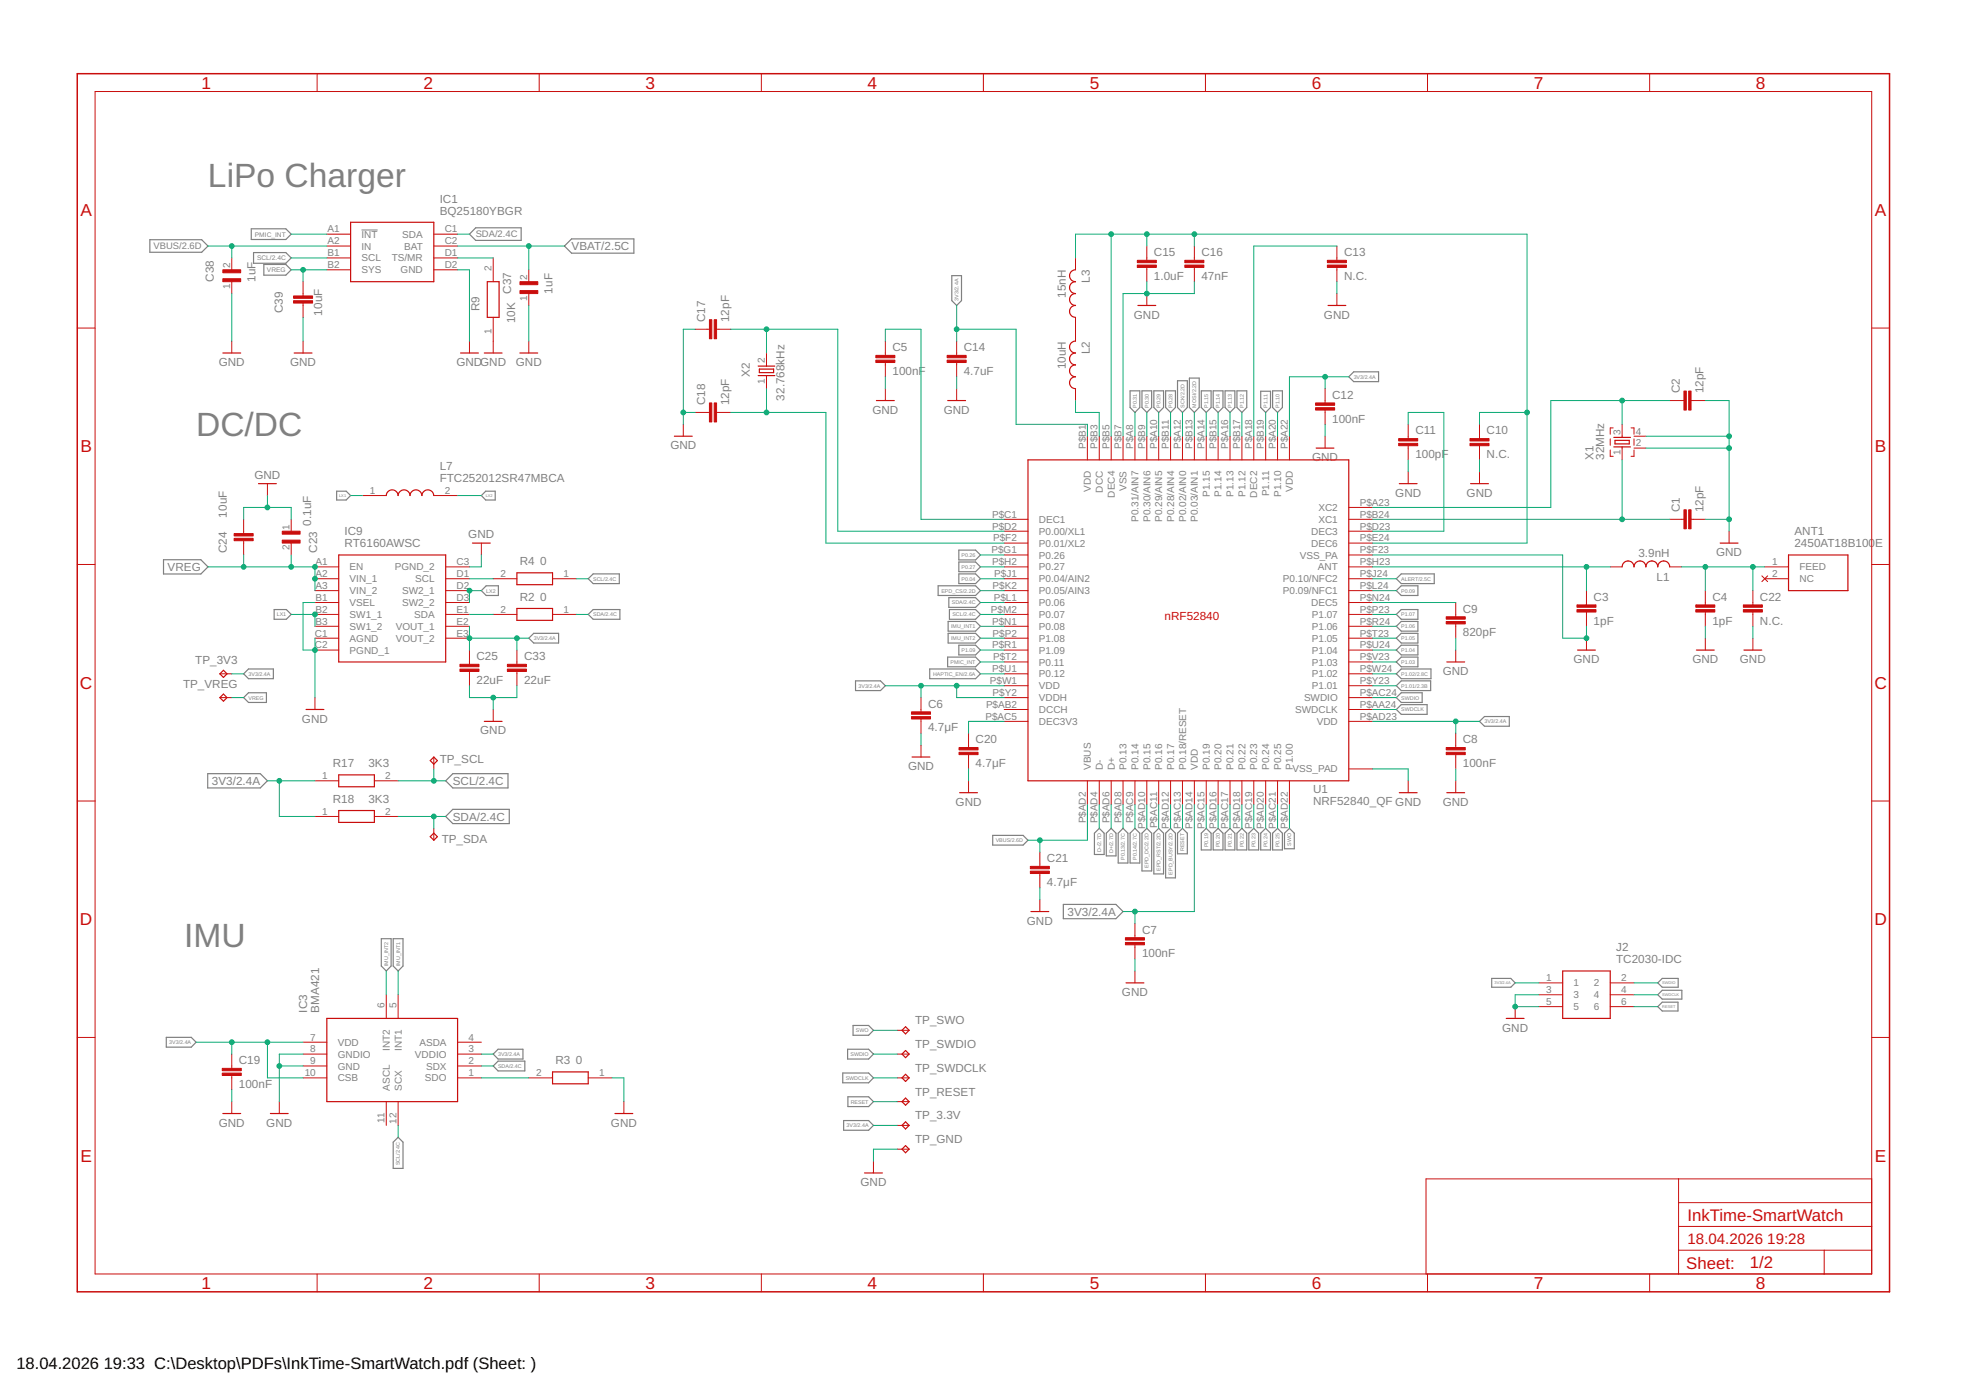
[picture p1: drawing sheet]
<svg xmlns="http://www.w3.org/2000/svg" width="420mm" height="297mm" viewBox="0 0 420 297" stroke-linecap="round" stroke-linejoin="round" font-family="sans-serif">
<path d="M77.3 49.1h3.4" fill="none" stroke="#808080" stroke-width=".21"/>
<g fill="none" stroke="#808080" stroke-width=".25">
<path d="M32 51.2h11.1l1.3 1.4-1.3 1.3h-11.1zM53.7 48.9h7.4l1.1 1.1-1.1 1.2h-7.4zM54.2 54h6.9l1.1 1.1-1.1 1.2h-6.9zM56.4 56.5h4.7l1.1 1.2-1.1 1.1h-4.7zM101.7 48.7h9.7v2.7h-9.7l-1.4-1.4zM120.6 52.6l1.6-1.5h13.3v3h-13.3zM203.4 58.9h2.1v5.3l-1.1 1.1-1-1.1zM289.3 79.5h5.3v2.1h-5.3l-1.1-1.1zM241.5 83.5h2.1v3.6l-1.1 1-1-1zM244.1 83.5h2v3.6l-1 1-1-1zM246.6 83.5h2.1v3.6l-1.1 1-1-1zM249.1 83.5h2.1v3.6l-1 1-1.1-1z"/>
<path d="M251.7 81.4h2v5.7l-1 1-1-1zM254.2 80.8h2.1v6.3l-1.1 1-1-1zM256.7 83.5h2.1v3.6l-1 1-1.1-1zM259.3 83.5h2.1v3.6l-1.1 1-1-1zM261.8 83.5h2.1v3.6l-1 1-1.1-1zM264.4 83.5h2v3.6l-1 1-1-1zM269.4 83.6h2.1v3.5l-1 1-1.1-1zM272 83.5h2.1v3.6l-1.1 1-1-1zM34.9 119.6h8l1.5 1.5-1.5 1.6h-8zM71.9 105h2.1l.9 .9-.9 .9h-2.1zM103.8 105h2v1.8h-2l-.9-.9zM204.9 117.6h3.6l1 1-1 1.1h-3.6z"/>
<path d="M58.6 130.3h2.6l1 1-1 1h-2.6zM103.9 125.2h2.6v2.1h-2.6l-1-1.1zM113 136.4l1.1-1.1h5.3v2.1h-5.3zM125.7 131.3l1.1-1h5.7v2h-5.7zM125.7 123.7l1.1-1.1h5.6v2.1h-5.6zM200.5 125.2h8l1 1-1 1.1h-8zM202.6 132.8h5.9l1 1-1 1.1h-5.9zM202.6 135.3h5.9l1 1.1-1 1h-5.9zM202.8 127.7h5.7l1 1.1-1 1h-5.7zM202.9 130.3h5.6l1 1-1 1h-5.6zM204.9 137.9h3.6l1 1-1 1.1h-3.6zM204.9 120.1h3.6l1 1-1 1.1h-3.6z"/>
<path d="M204.9 122.6h3.6l1 1.1-1 1h-3.6zM298.4 126.2l1.1-1h3.5v2.1h-3.5zM298.4 131.3l1.1-1h3.5v2h-3.5zM298.4 133.8l1.1-1h3.5v2.1h-3.5zM298.4 136.4l1.1-1.1h3.5v2.1h-3.5zM298.4 138.9l1.1-1h3.5v2.1h-3.5zM298.4 123.7l1.1-1.1h7v2.1h-7zM53.1 148h3.8v2.1h-3.8l-1-1zM53.1 143h5.3v2h-5.3l-1-1zM182.8 145.5h5.4l1 1-1 1.1h-5.4zM198.7 143h9.8l1 1-1 1h-9.8zM202.5 140.4h6l1 1.1-1 1h-6z"/>
<path d="M298.4 141.5l1.1-1.1h3.5v2.1h-3.5zM298.4 149.1l1.1-1.1h4.4v2.1h-4.4zM298.4 151.6l1.1-1h5.5v2.1h-5.5zM298.4 144l1.1-1h6.3v2h-6.3zM298.4 146.5l1.1-1h6.3v2.1h-6.3zM316.2 154.2l1-1.1h5.4v2.1h-5.4zM44.4 165.3h11.2l1.5 1.6-1.5 1.5h-11.2zM95.2 174.5l1.6-1.5h12v3h-12zM95.2 166.9l1.6-1.6h11.8v3.1h-11.8zM212.2 178.5h6.5l1 1.1-1 1h-6.5zM233.9 178.1l1-1.1 1.1 1.1v4.5h-2.1zM236.4 178.1l1.1-1.1 1 1.1v4.8h-2.1z"/>
<path d="M240 177l1 1.1v6.3h-2v-6.3zM241.5 178.1l1-1.1 1.1 1.1v6.3h-2.1zM245.1 177l1 1.1v8h-2v-8zM247.6 177l1.1 1.1v8.7h-2.1v-8.7zM249.1 178.1l1.1-1.1 1 1.1v9.5h-2.1zM251.7 178.1l1-1.1 1 1.1v4.4h-2zM256.7 178.1l1.1-1.1 1 1.1v3.5h-2.1zM259.3 178.1l1-1.1 1.1 1.1v3.5h-2.1zM261.8 178.1l1.1-1.1 1 1.1v3.5h-2.1zM264.4 178.1l1-1.1 1 1.1v3.5h-2zM266.9 178.1l1-1.1 1.1 1.1v3.5h-2.1zM269.4 178.1l1.1-1.1 1 1.1v3.5h-2.1z"/>
<path d="M272 178.1l1-1.1 1.1 1.1v3.5h-2.1zM274.5 178.1l1.1-1.1 1 1.1v3.3h-2.1zM227.2 193.3h11.3l1.5 1.5-1.5 1.5h-11.3zM81.5 200.6h2.1v5.8l-1.1 1.1-1-1.1zM84 200.6h2.1v5.8l-1 1.1-1.1-1.1zM182.3 219.1h3.3l1.1 1.1-1.1 1h-3.3zM318.8 209.1h4.1l.9 .9-.9 1h-4.1zM354.3 210l.9-.9h3.4v1.9h-3.4zM354.3 212.6l.9-1h4.2v1.9h-4.2zM354.3 215.1l.9-.9h3.4v1.8h-3.4zM35.5 221.7h5.4l1 1-1 1.1h-5.4zM106.4 224.2h5.4v2.1h-5.4l-1-1z"/>
<path d="M106.4 226.8h5.8v2.1h-5.8l-1-1.1zM180.1 229.3h5.5l1.1 1-1.1 1.1h-5.5zM180.3 239.5h5.3l1.1 1-1.1 1h-5.3zM181.1 224.2h4.5l1.1 1.1-1.1 1h-4.5zM181.2 234.4h4.4l1.1 1-1.1 1.1h-4.4zM84 244.1l1.1-1.1 1 1.1v5.6h-2.1z"/>
</g>
<g fill="none" stroke="#c90d0c" stroke-width=".21">
<path d="M20.3 19.6h379.7v252.6h-379.7zM67.8 15.7v3.9M115.2 15.7v3.9M162.7 15.7v3.9M210.2 15.7v3.9M257.6 15.7v3.9M305.1 15.7v3.9M352.6 15.7v3.9M49.5 55.1v2.6M69.8 50h5.1M69.8 52.6h5.1M69.8 55.1h5.1"/>
<path d="M69.8 57.7h5.1M92.7 50h5.1M92.7 52.6h5.1M92.7 55.1h5.1M92.7 57.7h5.1M105.4 55.1v5.1M113 57.7v2.5M229.8 55.1v2.6M245.1 52.6v3M245.1 57.1v3.1M255.2 52.6v3M255.2 57.1v3.1"/>
<path d="M285.7 52.6v3M285.7 57.1v3.1M16.5 70.1h3.8M49.5 60.2v2.5M49.5 72.9v2.5M64.8 60.2v3M64.8 64.8v3M64.8 72.9v2.5M100.3 72.9v2.5M105.4 67.8v7.6M113 62.7v2.6M113 72.9v2.5"/>
<path d="M148.6 70.4h3M153.1 70.4h3.1M163.8 75.4v2.8M189.2 72.9v3M189.2 77.5v3M204.4 72.9v3M204.4 77.5v3M229.8 67.8v5.1M245.1 62.7v2.6M285.7 62.7v2.6M400 70.1h3.8M146 90.7v2.5"/>
<path d="M148.6 88.1h3M153.1 88.1h3.1M163.8 80.3v2.8M189.2 83.1v2.5M204.4 83.1v2.5M229.8 83.1v2.5M232.4 93.2v5.1M234.9 93.2v5.1M237.5 93.2v5.1M240 93.2v5.1M242.5 93.2v5.1M245.1 93.2v5.1"/>
<path d="M247.6 93.2v5.1M250.2 93.2v5.1M252.7 93.2v5.1M255.2 93.2v5.1M257.8 93.2v5.1M260.3 93.2v5.1M262.9 93.2v5.1M265.4 93.2v5.1M267.9 93.2v5.1M270.5 93.2v5.1M273 93.2v5.1M275.6 93.2v5.1"/>
<path d="M283.2 83.1v3M283.2 87.6v3.1M283.2 93.2v2.6M300.9 90.7v3M300.9 95.2v3.1M316.2 90.7v3M316.2 95.2v3.1M344.1 96.2v1.3h.7M344.1 93.8v1.4M344.8 91.4h-.7v1.4M346.7 90.7v2.8M346.7 95.5v2.8"/>
<path d="M348.6 91.4h.6v1.4M349.2 96.2v1.3h-.6M349.2 93.8v1.4M349.2 93.2h2.5M349.2 95.8h2.5M356.8 85.6h3.1M361.4 85.6h3M52.1 111v3M52.1 115.5v3.1M57.1 103.4v2.5M62.2 111v2.5M62.2 116.1v2.5"/>
<path d="M77.5 105.9h5M92.7 105.9h5.1M102.9 116.1v2.5M214.6 111h5.1M214.6 113.5h5.1M214.6 116.1h5.1M214.6 118.6h5.1M288.2 111h5.1M288.2 113.5h5.1M288.2 116.1h5.1M288.2 118.6h5.1M288.2 108.4h5.1"/>
<path d="M300.9 100.8v2.6M316.2 100.8v2.6M356.8 111h3.1M361.4 111h3M369.5 113.5v2.6M16.5 120.6h3.8M67.3 121.1h5.1M67.3 123.7h5.1M67.3 126.2h5.1M67.3 128.8h5.1M67.3 131.3h5.1M67.3 133.8h5.1"/>
<path d="M67.3 136.4h5.1M67.3 138.9h5.1M95.2 121.1h5.1M95.2 123.7h5.1M95.2 126.2h5.1M95.2 128.8h5.1M95.2 131.3h5.1M95.2 133.8h5.1M95.2 136.4h5.1M100.3 138.9v3.1M105.4 123.7h5.1M105.4 131.3h5.1"/>
<path d="M110.5 138.9v3.1M118.1 123.7h5.1M118.1 131.3h5.1M214.6 121.1h5.1M214.6 123.7h5.1M214.6 126.2h5.1M214.6 128.8h5.1M214.6 131.3h5.1M214.6 133.8h5.1M214.6 136.4h5.1M214.6 138.9h5.1M288.2 121.1h5.1"/>
<path d="M288.2 123.7h5.1M288.2 126.2h5.1M288.2 128.8h5.1M288.2 131.3h5.1M288.2 133.8h5.1M288.2 136.4h5.1M288.2 138.9h5.1M311.1 128.8v3M311.1 133.3v3.1M311.1 138.9v2.6M339 126.2v3.1M339 130.8v3"/>
<path d="M339 136.4v2.5M344.1 121.1h2.6M356.8 121.1h2.6M364.4 126.2v3.1M364.4 130.8v3M364.4 136.4v2.5M374.6 126.2v3.1M374.6 130.8v3M374.6 136.4v2.5M376.5 123.1l1.3 1.2M377.1 121.1h5.1M377.1 123.7h5.1"/>
<path d="M377.8 123.1l-1.3 1.2M400 120.6h3.8M47 144h2.5M47 149.1h2.5M67.3 149.1v2.5M100.3 143.5v3M105.4 151.6v2.6M110.5 143.5v3M196.8 149.1v3M196.8 153.6v3.1M196.8 159.2v2.6M207 156.7v3"/>
<path d="M214.6 146.5h5.1M214.6 141.5h5.1M214.6 144h5.1M214.6 151.6h5.1M214.6 149.1h5.1M214.6 154.2h5.1M288.2 146.5h5.1M288.2 141.5h5.1M288.2 144h5.1M288.2 151.6h5.1M288.2 149.1h5.1M288.2 154.2h5.1"/>
<path d="M311.1 156.7v3M16.5 171.2h3.8M67.3 166.9h5.1M67.3 174.5h5.1M80 166.9h5.1M80 174.5h5.1M92.7 161.8v2.5M92.7 177v2.6M207 161.3v3M207 166.9v2.5M232.4 166.9v5M234.9 166.9v5"/>
<path d="M237.5 166.9v5M240 166.9v5M242.5 166.9v5M245.1 166.9v5M247.6 166.9v5M250.2 166.9v5M252.7 166.9v5M255.2 166.9v5M257.8 166.9v5M260.3 166.9v5M262.9 166.9v5M265.4 166.9v5"/>
<path d="M267.9 166.9v5M270.5 166.9v5M273 166.9v5M275.6 166.9v5M288.2 164.3h5.1M300.9 166.9v2.5M311.1 161.3v3M311.1 166.9v2.5M400 171.2h3.8M222.2 182.1v3M222.2 186.7v3M222.2 192.3v2.5"/>
<path d="M242.5 197.3v3.1M82.5 212.6v5M85.1 212.6v5M242.5 201.9v3.1M242.5 207.5v2.5M323.8 215.1v2.5M328.9 210h5.1M328.9 212.6h5.1M328.9 215.1h5.1M344.1 210h5.1M344.1 212.6h5.1M344.1 215.1h5.1"/>
<path d="M16.5 221.7h3.8M49.5 225.3v3M49.5 229.8v3.1M49.5 235.4v2.6M59.7 235.4v2.6M64.8 230.3h5M64.8 227.8h5M64.8 225.3h5M64.8 222.7h5M82.5 235.4v5.1M85.1 235.4v5.1M97.8 230.3h5.1"/>
<path d="M97.8 227.8h5.1M97.8 225.3h5.1M97.8 222.7h5.1M113 230.3h5.1M125.7 230.3h5.1M133.3 235.4v2.6M191.7 230.3h2.6M191.7 225.3h2.6M191.7 220.2h2.6M191.7 235.4h2.6M400 221.7h3.8M186.7 248.1v2.6"/>
<path d="M191.7 240.5h2.6M191.7 245.6h2.6M358.7 251.9v20.3M358.7 257h41.3M400 251.9h-95.2v20.3M67.8 272.2v3.9M115.2 272.2v3.9M162.7 272.2v3.9M210.2 272.2v3.9M257.6 272.2v3.9M305.1 272.2v3.9M352.6 272.2v3.9"/>
<path d="M358.7 267.2h41.3M358.7 262.1h41.3M389.8 267.2v5"/>
</g>
<path d="M16.5 15.7h387.3v260.4h-387.3z" fill="none" stroke="#c90d0c" stroke-width=".32"/>
<g fill="none" stroke="#c90d0c" stroke-width=".25">
<path d="M74.9 47.5h17.8v12.7h-17.8zM229.8 57.7a1.27 1.27 0 0 0-1.2 1.2 1.27 1.27 0 0 0 1.2 1.3 1.27 1.27 0 0 0-1.2 1.3 1.27 1.27 0 0 0 1.2 1.2 1.27 1.27 0 0 0-1.2 1.3 1.27 1.27 0 0 0 1.2 1.3 1.27 1.27 0 0 0-1.2 1.2 1.27 1.27 0 0 0 1.2 1.3M47.6 75.4h3.8M62.9 75.4h3.8M98.4 75.4h3.8M103.5 75.4h3.8M104.1 60.2h2.6v7.6h-2.6zM111.1 75.4h3.8M162 78.2h3.6M162.3 78.9h3v.7h-3zM229.8 72.9a1.27 1.27 0 0 0-1.2 1.3 1.27 1.27 0 0 0 1.2 1.2 1.27 1.27 0 0 0-1.2 1.3 1.27 1.27 0 0 0 1.2 1.3 1.27 1.27 0 0 0-1.2 1.2 1.27 1.27 0 0 0 1.2 1.3 1.27 1.27 0 0 0-1.2 1.3 1.27 1.27 0 0 0 1.2 1.3M243.2 65.3h3.8"/>
<path d="M283.8 65.3h3.8M144.1 93.2h3.8M162 80.3h3.6M187.3 85.6h3.8M202.5 85.6h3.9M219.7 98.3h68.5v68.6h-68.5zM281.3 95.8h3.8M344.9 93.5h3.5M344.9 95.5h3.5M345.1 94.1h3.1v.8h-3.1zM55.2 103.4h3.9M72.4 118.6h22.8v22.9h-22.8z"/>
<path d="M82.5 105.9a1.27 1.27 0 0 1 1.3-1.2 1.27 1.27 0 0 1 1.3 1.2 1.27 1.27 0 0 1 1.3-1.2 1.27 1.27 0 0 1 1.2 1.2 1.27 1.27 0 0 1 1.3-1.2 1.27 1.27 0 0 1 1.3 1.2 1.27 1.27 0 0 1 1.2-1.2 1.27 1.27 0 0 1 1.3 1.2M101 116.1h3.8M299 103.4h3.9M314.3 103.4h3.8M367.6 116.1h3.8M382.2 118.6h12.7v7.6h-12.7zM110.5 122.4h7.6v2.5h-7.6zM110.5 130h7.6v2.6h-7.6zM337.1 138.9h3.9M346.7 121.1a1.27 1.27 0 0 1 1.2-1.2 1.27 1.27 0 0 1 1.3 1.2 1.27 1.27 0 0 1 1.3-1.2 1.27 1.27 0 0 1 1.2 1.2 1.27 1.27 0 0 1 1.3-1.2 1.27 1.27 0 0 1 1.3 1.2 1.27 1.27 0 0 1 1.3-1.2 1.27 1.27 0 0 1 1.2 1.2M362.5 138.9h3.9M372.7 138.9h3.8"/>
<path d="M47.8 143.2l.7 .8-.7 .8-.8-.8zM47.8 148.3l.7 .8-.7 .7-.8-.7zM65.4 151.6h3.8M103.5 154.2h3.8M309.2 141.5h3.8M72.4 165.6h7.6v2.5h-7.6zM72.4 173.2h7.6v2.5h-7.6zM91.9 162.5l.8-.7 .8 .7-.8 .8zM91.9 178.8l.8-.8 .8 .8-.8 .8zM194.9 161.8h3.8M205.1 169.4h3.8M299 169.4h3.9"/>
<path d="M309.2 169.4h3.8M220.3 194.8h3.8M69.8 217.6h28v17.8h-28zM193.5 219.4l.8 .8-.8 .7-.7-.7zM240.6 210h3.9M321.9 217.6h3.8M334 207.5h10.1v10.1h-10.1zM47.6 238h3.8M57.8 238h3.8M118.1 229.1h7.6v2.5h-7.6zM131.4 238h3.8M193.5 224.5l.8 .8-.8 .7-.7-.7z"/>
<path d="M193.5 229.6l.8 .7-.8 .8-.7-.8zM193.5 234.7l.8 .7-.8 .8-.7-.8zM193.5 239.7l.8 .8-.8 .8-.7-.8zM184.8 250.7h3.8M193.5 244.8l.8 .8-.8 .7-.7-.7z"/>
</g>
<g fill="#c90d0c" stroke="#c90d0c" stroke-width=".21">
<path d="M360.9 83.6h.5v4h-.5z"/>
<path d="M359.9 83.6h.5v4h-.5z"/>
<path d="M360.9 108.9h.5v4.1h-.5z"/>
<path d="M359.9 108.9h.5v4.1h-.5z"/>
<path d="M298.9 94.7h4.1v.5h-4.1z"/>
<path d="M298.9 93.7h4.1v.5h-4.1z"/>
<path d="M314.2 94.7h4v.5h-4z"/>
<path d="M314.2 93.7h4v.5h-4z"/>
<path d="M337 130.3h4.1v.5h-4.1z"/>
<path d="M337 129.3h4.1v.5h-4.1z"/>
<path d="M362.4 130.3h4.1v.5h-4.1z"/>
<path d="M362.4 129.3h4.1v.5h-4.1z"/>
<path d="M372.6 130.3h4v.5h-4z"/>
<path d="M372.6 129.3h4v.5h-4z"/>
<path d="M309.1 132.8h4v.5h-4z"/>
<path d="M309.1 131.8h4v.5h-4z"/>
<path d="M309.1 160.8h4v.5h-4z"/>
<path d="M309.1 159.7h4v.6h-4z"/>
<path d="M187.2 77h4v.5h-4z"/>
<path d="M187.2 75.9h4v.6h-4z"/>
<path d="M152.6 68.3h.5v4.1h-.5z"/>
<path d="M151.6 68.3h.5v4.1h-.5z"/>
<path d="M152.6 86.1h.5v4.1h-.5z"/>
<path d="M151.6 86.1h.5v4.1h-.5z"/>
<path d="M283.7 56.6h4v.5h-4z"/>
<path d="M283.7 55.6h4v.5h-4z"/>
<path d="M47.5 229.3h4.1v.5h-4.1z"/>
<path d="M47.5 228.3h4.1v.5h-4.1z"/>
<path d="M50 115h4.1v.5h-4.1z"/>
<path d="M50 114h4.1v.5h-4.1z"/>
<path d="M98.3 143h4.1v.5h-4.1z"/>
<path d="M98.3 142h4.1v.5h-4.1z"/>
<path d="M108.4 143h4.1v.5h-4.1z"/>
<path d="M108.4 142h4.1v.5h-4.1z"/>
<path d="M62.7 64.3h4.1v.5h-4.1z"/>
<path d="M62.7 63.2h4.1v.6h-4.1z"/>
<path d="M194.8 153.1h4.1v.5h-4.1z"/>
<path d="M194.8 152.1h4.1v.5h-4.1z"/>
<path d="M205 160.8h4v.5h-4z"/>
<path d="M205 159.7h4v.6h-4z"/>
<path d="M220.2 186.2h4.1v.5h-4.1z"/>
<path d="M220.2 185.1h4.1v.6h-4.1z"/>
<path d="M281.2 87.1h4v.5h-4z"/>
<path d="M281.2 86.1h4v.5h-4z"/>
<path d="M243.1 56.6h4v.5h-4z"/>
<path d="M243.1 55.6h4v.5h-4z"/>
<path d="M253.2 56.6h4.1v.5h-4.1z"/>
<path d="M253.2 55.6h4.1v.5h-4.1z"/>
<path d="M47.6 59.6h3.8v.6h-3.8z"/>
<path d="M47.6 57.7h3.8v.6h-3.8z"/>
<path d="M111.1 62.1h3.8v.6h-3.8z"/>
<path d="M111.1 60.2h3.8v.6h-3.8z"/>
<path d="M60.3 113.5h3.8v.7h-3.8z"/>
<path d="M60.3 115.4h3.8v.7h-3.8z"/>
<path d="M240.5 201.4h4.1v.5h-4.1z"/>
<path d="M240.5 200.4h4.1v.5h-4.1z"/>
<path d="M202.4 77h4.1v.5h-4.1z"/>
<path d="M202.4 75.9h4.1v.6h-4.1z"/>
</g>
<g fill="none" stroke="#0dab76" stroke-width=".21">
<path d="M44.4 52.6h25.4M49.5 52.6v2.5M62.2 57.7h7.6M62.2 50h7.6M62.2 55.1h7.6M64.8 57.7v2.5M97.8 57.7h2.5v15.2M97.8 50h2.5M97.8 52.6h22.8M97.8 55.1h7.6M113 52.6v5.1M229.8 55.1v-5.1h96.5v66.1h-33"/>
<path d="M237.5 50v43.2M245.1 50v2.6M255.2 50v2.6M285.7 52.6h-17.8v40.6M49.5 62.7v10.2M64.8 67.8v5.1M113 65.3v7.6M148.6 70.4h-2.6v20.3M156.2 70.4h22.8v43.1h35.6M163.8 70.4v5M189.2 72.9v-2.5h7.6v40.6h17.8M204.4 65.3v7.6"/>
<path d="M204.4 70.4h12.7v20.3h15.3v2.5M245.1 60.2v2.5M255.2 60.2v2.5h-15.2v30.5M285.7 60.2v2.5M146 88.1h2.6M156.2 88.1h20.3v28h38.1M163.8 83.1v5M189.2 80.5v2.6M204.4 80.5v2.6M229.8 85.6v2.5h5.1v5.1M242.5 88.1v5.1M245.1 88.1v5.1"/>
<path d="M247.6 88.1v5.1M250.2 88.1v5.1M252.7 88.1v5.1M255.2 88.1v5.1M257.8 88.1v5.1M260.3 88.1v5.1M262.9 88.1v5.1M265.4 88.1v5.1M270.5 88.1v5.1M273 88.1v5.1M283.2 80.5v2.6M283.2 90.7v2.5"/>
<path d="M288.2 80.5h-12.6v12.7M300.9 90.7v-2.6h7.7v25.4h-15.3M300.9 98.3v2.5M316.2 98.3v2.5M326.3 88.1h-10.1v2.6M346.7 85.6v5.1M346.7 98.3v12.7M351.7 93.2h17.8M351.7 95.8h17.8M356.8 85.6h-25.4v22.8h-38.1M364.4 85.6h5.1v27.9M52.1 111v-2.6h10.1v2.6"/>
<path d="M52.1 118.6v2.5M57.1 105.9v2.5M62.2 118.6v2.5M74.9 105.9h2.6M97.8 105.9h5.1M102.9 118.6v2.5h-2.6M209.5 118.6h5.1M293.3 111h63.5M293.3 118.6h40.7v17.8h5v-2.6M364.4 111h5.1M44.4 121.1h22.9v5.1M62.2 131.3h5.1v2.5"/>
<path d="M67.3 128.8h-2.5v10.1h2.5M67.3 136.4v12.7M100.3 133.8v5.1M100.3 136.4h12.7M100.3 131.3h5.1M100.3 123.7h5.1M102.9 126.2h-2.6v2.6M110.5 136.4v2.5M123.2 131.3h2.5M123.2 123.7h2.5M209.5 121.1h5.1M209.5 128.8h5.1"/>
<path d="M209.5 138.9h5.1M209.5 136.4h5.1M209.5 126.2h5.1M209.5 131.3h5.1M209.5 133.8h5.1M209.5 123.7h5.1M293.3 121.1h50.8M293.3 128.8h17.8M293.3 138.9h5.1M293.3 136.4h5.1M293.3 126.2h5.1M293.3 131.3h5.1"/>
<path d="M293.3 133.8h5.1M293.3 123.7h5.1M311.1 136.4v2.5M339 121.1v5.1M359.4 121.1h17.7M364.4 121.1v5.1M364.4 133.8v2.6M374.6 121.1v5.1M374.6 133.8v2.6M49.5 149.1h2.6M49.5 144h2.6M100.3 146.5v2.6h10.2v-2.6"/>
<path d="M105.4 149.1v2.5M189.2 146.5h25.4M196.8 146.5v2.6M196.8 156.7v2.5M204.4 146.5v2.6h10.2M209.5 141.5h5.1M209.5 144h5.1M214.6 154.2h-7.6v2.5M293.3 149.1h5.1M293.3 141.5h5.1M293.3 151.6h5.1M293.3 144h5.1"/>
<path d="M293.3 146.5h5.1M293.3 154.2h22.9M311.1 154.2v2.5M57.1 166.9h10.2M59.7 166.9v7.6h7.6M85.1 174.5h10.1M85.1 166.9h10.1M92.7 164.3v2.6M92.7 174.5v2.5M207 164.3v2.6M222.2 179.6v2.5M232.4 171.9v7.7h-12.7"/>
<path d="M234.9 171.9v5.1M237.5 171.9v5.1M240 171.9v5.1M242.5 171.9v5.1M245.1 171.9v5.1M247.6 171.9v5.1M250.2 171.9v5.1M252.7 171.9v5.1M255.2 171.9v22.9h-15.2M257.8 171.9v5.1M260.3 171.9v5.1M262.9 171.9v5.1"/>
<path d="M265.4 171.9v5.1M267.9 171.9v5.1M270.5 171.9v5.1M273 171.9v5.1M275.6 171.9v5.1M293.3 164.3h7.6v2.6M311.1 164.3v2.6M222.2 189.7v2.6M242.5 194.8v2.5M82.5 207.5v5.1M85.1 207.5v5.1M242.5 205v2.5"/>
<path d="M323.8 210h5.1M328.9 212.6h-5.1v2.5h5.1M349.2 212.6h5.1M349.2 215.1h5.1M349.2 210h5.1M41.9 222.7h22.9M49.5 222.7v2.6M49.5 232.9v2.5M57.1 222.7v7.6h7.7M59.7 227.8h5.1M64.8 225.3h-5.1v10.1M102.9 230.3h10.1"/>
<path d="M102.9 225.3h2.5M102.9 227.8h2.5M130.8 230.3h2.5v5.1M186.7 230.3h5M186.7 225.3h5M186.7 220.2h5M186.7 235.4h5M85.1 240.5v2.5M186.7 240.5h5M191.7 245.6h-5v2.5"/>
</g>
<g fill="#0dab76" stroke="#0dab76" stroke-width=".21">
<circle cx="346.7" cy="85.6" r=".51"/>
<circle cx="346.7" cy="111" r=".51"/>
<circle cx="57.1" cy="108.4" r=".51"/>
<circle cx="67.3" cy="138.9" r=".51"/>
<circle cx="105.4" cy="149.1" r=".51"/>
<circle cx="59.7" cy="227.8" r=".51"/>
<circle cx="323.8" cy="215.1" r=".51"/>
<circle cx="339" cy="136.4" r=".51"/>
<circle cx="369.5" cy="93.2" r=".51"/>
<circle cx="369.5" cy="95.8" r=".51"/>
<circle cx="369.5" cy="111" r=".51"/>
<circle cx="245.1" cy="62.7" r=".51"/>
<circle cx="146" cy="88.1" r=".51"/>
<circle cx="339" cy="121.1" r=".51"/>
<circle cx="364.4" cy="121.1" r=".51"/>
<circle cx="374.6" cy="121.1" r=".51"/>
<circle cx="163.8" cy="70.4" r=".51"/>
<circle cx="163.8" cy="88.1" r=".51"/>
<circle cx="67.3" cy="121.1" r=".51"/>
<circle cx="62.2" cy="121.1" r=".51"/>
<circle cx="67.3" cy="123.7" r=".51"/>
<circle cx="52.1" cy="121.1" r=".51"/>
<circle cx="64.8" cy="57.7" r=".51"/>
<circle cx="67.3" cy="131.3" r=".51"/>
<circle cx="92.7" cy="174.5" r=".51"/>
<circle cx="100.3" cy="126.2" r=".51"/>
<circle cx="92.7" cy="166.9" r=".51"/>
<circle cx="113" cy="52.6" r=".51"/>
<circle cx="49.5" cy="52.6" r=".51"/>
<circle cx="222.2" cy="179.6" r=".51"/>
<circle cx="59.7" cy="166.9" r=".51"/>
<circle cx="100.3" cy="136.4" r=".51"/>
<circle cx="110.5" cy="136.4" r=".51"/>
<circle cx="49.5" cy="222.7" r=".51"/>
<circle cx="57.1" cy="222.7" r=".51"/>
<circle cx="204.4" cy="146.5" r=".51"/>
<circle cx="196.8" cy="146.5" r=".51"/>
<circle cx="311.1" cy="154.2" r=".51"/>
<circle cx="204.4" cy="70.4" r=".51"/>
<circle cx="283.2" cy="80.5" r=".51"/>
<circle cx="242.5" cy="194.8" r=".51"/>
<circle cx="237.5" cy="50" r=".51"/>
<circle cx="245.1" cy="50" r=".51"/>
<circle cx="255.2" cy="50" r=".51"/>
<circle cx="326.3" cy="88.1" r=".51"/>
</g>
<g font-size="7.2" fill="#808080">
<text x="44.4" y="39.9">LiPo Charger</text>
<text x="41.9" y="93.2">DC/DC</text>
<text x="39.4" y="202.4">IMU</text>
</g>
<g font-size="3.7" fill="#c90d0c">
<text x="43" y="18.9">1</text>
<text x="90.5" y="18.9">2</text>
<text x="138" y="18.9">3</text>
<text x="185.4" y="18.9">4</text>
<text x="232.9" y="18.9">5</text>
<text x="280.3" y="18.9">6</text>
<text x="327.8" y="18.9">7</text>
<text x="375.3" y="18.9">8</text>
<text x="17.2" y="46.1">A</text>
<text x="400.7" y="46.1">A</text>
<text x="17.2" y="96.7">B</text>
<text x="400.7" y="96.7">B</text>
<text x="17.1" y="147.2">C</text>
<text x="400.6" y="147.2">C</text>
<text x="17.1" y="197.7">D</text>
<text x="400.6" y="197.7">D</text>
<text x="17.2" y="248.3">E</text>
<text x="400.7" y="248.3">E</text>
<text x="43" y="275.4">1</text>
<text x="90.5" y="275.4">2</text>
<text x="138" y="275.4">3</text>
<text x="185.4" y="275.4">4</text>
<text x="232.9" y="275.4">5</text>
<text x="280.3" y="275.4">6</text>
<text x="327.8" y="275.4">7</text>
<text x="375.3" y="275.4">8</text>
</g>
<g font-size="3.6" fill="#c90d0c">
<text x="360.6" y="260.8">InkTime-SmartWatch</text>
<text x="360.4" y="271.1">Sheet:</text>
<text x="374" y="271">1/2</text>
</g>
<g font-size="3.5">
<text x="3.5" y="292.5">18.04.2026</text>
<text x="22.2" y="292.5">19:33 C:\Desktop\PDFs\InkTime-SmartWatch.pdf (Sheet: )</text>
</g>
<g font-size="3.2" fill="#c90d0c">
<text x="360.6" y="265.9">18.04.2026</text>
<text x="377.7" y="265.9">19:28</text>
</g>
<g font-size="2.5" fill="#808080">
<text x="94" y="45.8">BQ25180YBGR</text>
<text x="94" y="43.3">IC1</text>
<text x="122.2" y="53.5">VBAT/2.5C</text>
<text x="246.6" y="59.8">1.0uF</text>
<text x="246.6" y="54.7">C15</text>
<text x="256.8" y="59.8">47nF</text>
<text x="256.8" y="54.7">C16</text>
<text x="287.2" y="59.8">N.C.</text>
<text x="287.2" y="54.7">C13</text>
<text x="45.7" y="60.2" transform="rotate(-90 45.7 60.2)">C38</text>
<text x="54.6" y="60.2" transform="rotate(-90 54.6 60.2)">1uF</text>
<text x="109.2" y="62.7" transform="rotate(-90 109.2 62.7)">C37</text>
<text x="118.1" y="62.7" transform="rotate(-90 118.1 62.7)">1uF</text>
<text x="227.8" y="63.6" transform="rotate(-90 227.8 63.6)">15nH</text>
<text x="232.9" y="60.4" transform="rotate(-90 232.9 60.4)">L3</text>
<text x="60.4" y="66.9" transform="rotate(-90 60.4 66.9)">C39</text>
<text x="68.8" y="67.4" transform="rotate(-90 68.8 67.4)">10uF</text>
<text x="102.5" y="66.5" transform="rotate(-90 102.5 66.5)">R9</text>
<text x="110.1" y="69.1" transform="rotate(-90 110.1 69.1)">10K</text>
<text x="150.7" y="68.8" transform="rotate(-90 150.7 68.8)">C17</text>
<text x="155.8" y="68.8" transform="rotate(-90 155.8 68.8)">12pF</text>
<text x="242.3" y="68.1">GND</text>
<text x="282.9" y="68.1">GND</text>
<text x="190.7" y="75.1">C5</text>
<text x="206" y="75.1">C14</text>
<text x="232.9" y="75.7" transform="rotate(-90 232.9 75.7)">L2</text>
<text x="46.8" y="78.2">GND</text>
<text x="62" y="78.2">GND</text>
<text x="97.5" y="78.2">GNDGND</text>
<text x="110.2" y="78.2">GND</text>
<text x="160.3" y="80.5" transform="rotate(-90 160.3 80.5)">X2</text>
<text x="190.7" y="80.1">100nF</text>
<text x="206" y="80.1">4.7uF</text>
<text x="227.8" y="78.9" transform="rotate(-90 227.8 78.9)">10uH</text>
<text x="150.7" y="86.6" transform="rotate(-90 150.7 86.6)">C18</text>
<text x="155.8" y="86.6" transform="rotate(-90 155.8 86.6)">12pF</text>
<text x="167.6" y="85.6" transform="rotate(-90 167.6 85.6)">32.768kHz</text>
<text x="186.4" y="88.4">GND</text>
<text x="201.7" y="88.4">GND</text>
<text x="284.7" y="85.2">C12</text>
<text x="359" y="84.1" transform="rotate(-90 359 84.1)">C2</text>
<text x="364.1" y="84.1" transform="rotate(-90 364.1 84.1)">12pF</text>
<text x="284.7" y="90.3">100nF</text>
<text x="302.5" y="92.8">C11</text>
<text x="317.7" y="92.8">C10</text>
<text x="94" y="100.4">L7</text>
<text x="143.3" y="96">GND</text>
<text x="280.4" y="98.5">GND</text>
<text x="302.5" y="97.9">100pF</text>
<text x="317.7" y="97.9">N.C.</text>
<text x="340.6" y="98.3" transform="rotate(-90 340.6 98.3)">X1</text>
<text x="342.9" y="98.3" transform="rotate(-90 342.9 98.3)">32MHz</text>
<text x="54.4" y="102.4">GND</text>
<text x="94" y="103">FTC252012SR47MBCA</text>
<text x="298.2" y="106.2">GND</text>
<text x="313.4" y="106.2">GND</text>
<text x="48.5" y="110.6" transform="rotate(-90 48.5 110.6)">10uF</text>
<text x="66.5" y="112.3" transform="rotate(-90 66.5 112.3)">0.1uF</text>
<text x="359" y="109.5" transform="rotate(-90 359 109.5)">C1</text>
<text x="364.1" y="109.5" transform="rotate(-90 364.1 109.5)">12pF</text>
<text x="48.5" y="118.2" transform="rotate(-90 48.5 118.2)">C24</text>
<text x="67.8" y="118.1" transform="rotate(-90 67.8 118.1)">C23</text>
<text x="73.7" y="117">RT6160AWSC</text>
<text x="73.7" y="114.4">IC9</text>
<text x="100.1" y="115">GND</text>
<text x="350.1" y="119.1">3.9nH</text>
<text x="366.8" y="118.9">GND</text>
<text x="383.5" y="117">2450AT18B100</text>
<text x="383.5" y="114.4">ANT1</text>
<text x="400.7" y="117">E</text>
<text x="35.8" y="122">VREG</text>
<text x="111.1" y="120.8">R4</text>
<text x="115.4" y="120.8">0</text>
<text x="354" y="124.2">L1</text>
<text x="111.1" y="128.4">R2</text>
<text x="115.4" y="128.4">0</text>
<text x="312.6" y="130.9">C9</text>
<text x="340.6" y="128.4">C3</text>
<text x="366" y="128.4">C4</text>
<text x="376.1" y="128.4">C22</text>
<text x="312.6" y="136">820pF</text>
<text x="340.6" y="133.5">1pF</text>
<text x="366" y="133.5">1pF</text>
<text x="376.1" y="133.5">N.C.</text>
<text x="41.7" y="142">TP_3V3</text>
<text x="101.8" y="141.1">C25</text>
<text x="112" y="141.1">C33</text>
<text x="336.3" y="141.7">GND</text>
<text x="361.7" y="141.7">GND</text>
<text x="371.8" y="141.7">GND</text>
<text x="39.1" y="147">TP_VREG</text>
<text x="101.8" y="146.2">22uF</text>
<text x="112" y="146.2">22uF</text>
<text x="308.3" y="144.3">GND</text>
<text x="64.5" y="154.4">GND</text>
<text x="198.4" y="151.2">C6</text>
<text x="102.6" y="157">GND</text>
<text x="198.4" y="156.3">4.7μF</text>
<text x="208.5" y="158.9">C20</text>
<text x="312.6" y="158.9">C8</text>
<text x="45.3" y="167.7">3V3/2.4A</text>
<text x="71.1" y="163.9">R17</text>
<text x="78.7" y="163.9">3K3</text>
<text x="94" y="163">TP_SCL</text>
<text x="96.8" y="167.7">SCL/2.4C</text>
<text x="194.1" y="164.6">GND</text>
<text x="208.5" y="163.9">4.7μF</text>
<text x="312.6" y="163.9">100nF</text>
<text x="71.1" y="171.6">R18</text>
<text x="78.7" y="171.6">3K3</text>
<text x="204.2" y="172.2">GND</text>
<text x="280.6" y="171.9">NRF52840_QF GND</text>
<text x="280.6" y="169.4">U1</text>
<text x="308.3" y="172.2">GND</text>
<text x="96.8" y="175.4">SDA/2.4C</text>
<text x="94.4" y="180.1">TP_SDA</text>
<text x="223.7" y="184.3">C21</text>
<text x="223.7" y="189.3">4.7μF</text>
<text x="219.5" y="197.6">GND</text>
<text x="228.2" y="195.7">3V3/2.4A</text>
<text x="244.1" y="199.5">C7</text>
<text x="345.4" y="203.3">J2</text>
<text x="244.1" y="204.6">100nF</text>
<text x="345.4" y="205.8">TC2030-IDC</text>
<text x="239.8" y="212.8">GND</text>
<text x="65.7" y="216.4" transform="rotate(-90 65.7 216.4)">IC3</text>
<text x="68.2" y="216.4" transform="rotate(-90 68.2 216.4)">BMA421</text>
<text x="195.6" y="218.9">TP_SWO</text>
<text x="321" y="220.4">GND</text>
<text x="51" y="227.4">C19</text>
<text x="118.7" y="227.4">R3</text>
<text x="123.1" y="227.4">0</text>
<text x="195.6" y="224">TP_SWDIO</text>
<text x="51" y="232.5">100nF</text>
<text x="195.6" y="229.1">TP_SWDCLK</text>
<text x="195.6" y="234.2">TP_RESET</text>
<text x="195.6" y="239.2">TP_3.3V</text>
<text x="46.8" y="240.8">GND</text>
<text x="56.9" y="240.8">GND</text>
<text x="130.6" y="240.8">GND</text>
<text x="195.6" y="244.3">TP_GND</text>
<text x="183.9" y="253.5">GND</text>
</g>
<text font-size="2.5" fill="#c90d0c" x="248.9" y="132.6">nRF52840</text>
<g font-size="2.1" fill="#808080">
<text x="70" y="49.7">A1</text>
<text x="70" y="52.2">A2</text>
<text x="77.3" y="50.8">INT</text>
<text x="77.3" y="53.3">IN</text>
<text x="86" y="50.8">SDA</text>
<text x="86.4" y="53.3">BAT</text>
<text x="95" y="49.7">C1</text>
<text x="95" y="52.2">C2</text>
<text x="49.2" y="57.3" transform="rotate(-90 49.2 57.3)">2</text>
<text x="70" y="54.8">B1</text>
<text x="70" y="57.3">B2</text>
<text x="77.3" y="55.9">SCL</text>
<text x="77.3" y="58.4">SYS</text>
<text x="83.7" y="55.9">TS/MR</text>
<text x="85.6" y="58.4">GND</text>
<text x="95" y="54.8">D1</text>
<text x="95" y="57.3">D2</text>
<text x="105" y="57.9" transform="rotate(-90 105 57.9)">2</text>
<text x="112.7" y="59.8" transform="rotate(-90 112.7 59.8)">2</text>
<text x="49.2" y="61.7" transform="rotate(-90 49.2 61.7)">1</text>
<text x="112.7" y="64.3" transform="rotate(-90 112.7 64.3)">1</text>
<text x="105" y="71.3" transform="rotate(-90 105 71.3)">1</text>
<text x="163.5" y="77.6" transform="rotate(-90 163.5 77.6)">2</text>
<text x="163.5" y="82.1" transform="rotate(-90 163.5 82.1)">1</text>
<text x="232" y="96" transform="rotate(-90 232 96)">P$B1</text>
<text x="234.6" y="96" transform="rotate(-90 234.6 96)">P$B3</text>
<text x="237.1" y="96" transform="rotate(-90 237.1 96)">P$B5</text>
<text x="239.6" y="96" transform="rotate(-90 239.6 96)">P$B7</text>
<text x="242.2" y="96" transform="rotate(-90 242.2 96)">P$A8</text>
<text x="244.7" y="96" transform="rotate(-90 244.7 96)">P$B9</text>
<text x="247.3" y="96" transform="rotate(-90 247.3 96)">P$A10</text>
<text x="249.8" y="96" transform="rotate(-90 249.8 96)">P$B11</text>
<text x="252.3" y="96" transform="rotate(-90 252.3 96)">P$A12</text>
<text x="254.9" y="96" transform="rotate(-90 254.9 96)">P$B13</text>
<text x="257.4" y="96" transform="rotate(-90 257.4 96)">P$A14</text>
<text x="260" y="96" transform="rotate(-90 260 96)">P$B15</text>
<text x="262.5" y="96" transform="rotate(-90 262.5 96)">P$A16</text>
<text x="265" y="96" transform="rotate(-90 265 96)">P$B17</text>
<text x="267.6" y="96" transform="rotate(-90 267.6 96)">P$A18</text>
<text x="270.1" y="96" transform="rotate(-90 270.1 96)">P$B19</text>
<text x="272.7" y="96" transform="rotate(-90 272.7 96)">P$A20</text>
<text x="275.2" y="96" transform="rotate(-90 275.2 96)">P$A22</text>
<text x="346.3" y="92.9" transform="rotate(-90 346.3 92.9)">3</text>
<text x="349.6" y="92.9">4</text>
<text x="349.6" y="95.4">2</text>
<text x="346.3" y="97.3" transform="rotate(-90 346.3 97.3)">1</text>
<text x="79" y="105.6">1</text>
<text x="95" y="105.6">2</text>
<text x="233.1" y="105.1" transform="rotate(-90 233.1 105.1)">VDD</text>
<text x="235.7" y="105.3" transform="rotate(-90 235.7 105.3)">DCC</text>
<text x="238.2" y="106.3" transform="rotate(-90 238.2 106.3)">DEC4</text>
<text x="240.8" y="104.9" transform="rotate(-90 240.8 104.9)">VSS</text>
<text x="258.5" y="106.2" transform="rotate(-90 258.5 106.2)">P1.15</text>
<text x="261.1" y="106.2" transform="rotate(-90 261.1 106.2)">P1.14</text>
<text x="263.6" y="106.2" transform="rotate(-90 263.6 106.2)">P1.13</text>
<text x="266.2" y="106.2" transform="rotate(-90 266.2 106.2)">P1.12</text>
<text x="268.7" y="106.3" transform="rotate(-90 268.7 106.3)">DEC2</text>
<text x="271.2" y="106" transform="rotate(-90 271.2 106)">P1.11</text>
<text x="273.8" y="106.2" transform="rotate(-90 273.8 106.2)">P1.10</text>
<text x="276.3" y="105.1" transform="rotate(-90 276.3 105.1)">VDD</text>
<text x="61.9" y="113.2" transform="rotate(-90 61.9 113.2)">1</text>
<text x="212" y="110.6">P$C1</text>
<text x="212" y="113.2">P$D2</text>
<text x="222" y="111.7">DEC1</text>
<text x="243.3" y="111.5" transform="rotate(-90 243.3 111.5)">P0.31/AIN7</text>
<text x="245.8" y="111.5" transform="rotate(-90 245.8 111.5)">P0.30/AIN6</text>
<text x="248.4" y="111.5" transform="rotate(-90 248.4 111.5)">P0.29/AIN5</text>
<text x="250.9" y="111.5" transform="rotate(-90 250.9 111.5)">P0.28/AIN4</text>
<text x="253.5" y="111.5" transform="rotate(-90 253.5 111.5)">P0.02/AIN0</text>
<text x="256" y="111.5" transform="rotate(-90 256 111.5)">P0.03/AIN1</text>
<text x="281.8" y="111.7">XC1</text>
<text x="281.8" y="109.2">XC2</text>
<text x="290.6" y="113.2">P$D23</text>
<text x="290.6" y="110.6">P$B24</text>
<text x="290.6" y="108.1">P$A23</text>
<text x="61.9" y="117.6" transform="rotate(-90 61.9 117.6)">2</text>
<text x="211.9" y="118.2">P$G1</text>
<text x="212.2" y="115.7">P$F2</text>
<text x="222" y="114.3">P0.00/XL1</text>
<text x="222" y="116.8">P0.01/XL2</text>
<text x="222" y="119.4">P0.26</text>
<text x="277.8" y="119.4">VSS_PA</text>
<text x="280.2" y="116.8">DEC6</text>
<text x="280.2" y="114.3">DEC3</text>
<text x="290.6" y="118.2">P$F23</text>
<text x="290.6" y="115.7">P$E24</text>
<text x="67.4" y="120.8">A1</text>
<text x="67.4" y="123.3">A2</text>
<text x="67.4" y="125.9">A3</text>
<text x="74.7" y="121.9">EN</text>
<text x="74.7" y="124.4">VIN_1</text>
<text x="84.4" y="121.9">PGND_2</text>
<text x="88.8" y="124.4">SCL</text>
<text x="97.6" y="120.8">C3</text>
<text x="97.6" y="123.3">D1</text>
<text x="97.6" y="125.9">D2</text>
<text x="107" y="123.3">2</text>
<text x="120.4" y="123.3">1</text>
<text x="212" y="120.8">P$H2</text>
<text x="212.1" y="125.9">P$K2</text>
<text x="212.5" y="123.3">P$J1</text>
<text x="222" y="121.9">P0.27</text>
<text x="222" y="124.4">P0.04/AIN2</text>
<text x="274.2" y="124.4">P0.10/NFC2</text>
<text x="281.6" y="121.9">ANT</text>
<text x="290.6" y="120.8">P$H23</text>
<text x="290.6" y="125.9">P$L24</text>
<text x="290.6" y="123.3">P$J24</text>
<text x="378.7" y="120.8">1</text>
<text x="378.7" y="123.3">2</text>
<text x="384.6" y="121.9">FEED</text>
<text x="384.6" y="124.4">NC</text>
<text x="67.4" y="128.4">B1</text>
<text x="67.4" y="130.9">B2</text>
<text x="74.7" y="127">VIN_2</text>
<text x="74.7" y="129.5">VSEL</text>
<text x="85.9" y="127">SW2_1</text>
<text x="85.9" y="129.5">SW2_2</text>
<text x="97.6" y="128.4">D3</text>
<text x="97.6" y="130.9">E1</text>
<text x="107" y="130.9">2</text>
<text x="120.4" y="130.9">1</text>
<text x="211.8" y="130.9">P$M2</text>
<text x="212.4" y="128.4">P$L1</text>
<text x="222" y="127">P0.05/AIN3</text>
<text x="222" y="129.5">P0.06</text>
<text x="274.2" y="127">P0.09/NFC1</text>
<text x="280.2" y="129.5">DEC5</text>
<text x="290.6" y="130.9">P$P23</text>
<text x="290.6" y="128.4">P$N24</text>
<text x="67.3" y="136">C1</text>
<text x="67.4" y="133.5">B3</text>
<text x="74.7" y="132.1">SW1_1</text>
<text x="74.7" y="134.6">SW1_2</text>
<text x="74.7" y="137.1">AGND</text>
<text x="84.6" y="134.6">VOUT_1</text>
<text x="84.6" y="137.1">VOUT_2</text>
<text x="88.5" y="132.1">SDA</text>
<text x="97.6" y="133.5">E2</text>
<text x="97.6" y="136">E3</text>
<text x="212" y="133.5">P$N1</text>
<text x="212.1" y="136">P$P2</text>
<text x="222" y="132.1">P0.07</text>
<text x="222" y="134.6">P0.08</text>
<text x="222" y="137.1">P1.08</text>
<text x="280.4" y="137.1">P1.05</text>
<text x="280.4" y="134.6">P1.06</text>
<text x="280.4" y="132.1">P1.07</text>
<text x="290.6" y="136">P$T23</text>
<text x="290.6" y="133.5">P$R24</text>
<text x="67.3" y="138.6">C2</text>
<text x="74.7" y="139.7">PGND_1</text>
<text x="212" y="138.6">P$R1</text>
<text x="212" y="143.6">P$U1</text>
<text x="212.2" y="141.1">P$T2</text>
<text x="222" y="139.7">P1.09</text>
<text x="222" y="142.2">P0.11</text>
<text x="280.4" y="142.2">P1.03</text>
<text x="280.4" y="139.7">P1.04</text>
<text x="290.6" y="143.6">P$W24</text>
<text x="290.6" y="141.1">P$V23</text>
<text x="290.6" y="138.6">P$U24</text>
<text x="211.5" y="146.2">P$W1</text>
<text x="212.1" y="148.7">P$Y2</text>
<text x="222" y="147.3">VDD</text>
<text x="222" y="144.8">P0.12</text>
<text x="222" y="149.8">VDDH</text>
<text x="278.7" y="149.8">SWDIO</text>
<text x="280.4" y="147.3">P1.01</text>
<text x="280.4" y="144.8">P1.02</text>
<text x="290.6" y="148.7">P$AC24</text>
<text x="290.6" y="146.2">P$Y23</text>
<text x="210.6" y="153.8">P$AC5</text>
<text x="210.7" y="151.3">P$AB2</text>
<text x="222" y="152.4">DCCH</text>
<text x="222" y="154.9">DEC3V3</text>
<text x="276.8" y="152.4">SWDCLK</text>
<text x="281.4" y="154.9">VDD</text>
<text x="290.6" y="151.3">P$AA24</text>
<text x="290.6" y="153.8">P$AD23</text>
<text x="68.9" y="166.5">1</text>
<text x="82.3" y="166.5">2</text>
<text x="233.1" y="164.5" transform="rotate(-90 233.1 164.5)">VBUS</text>
<text x="235.7" y="164.5" transform="rotate(-90 235.7 164.5)">D-</text>
<text x="238.2" y="164.5" transform="rotate(-90 238.2 164.5)">D+</text>
<text x="240.8" y="164.5" transform="rotate(-90 240.8 164.5)">P0.13</text>
<text x="243.3" y="164.5" transform="rotate(-90 243.3 164.5)">P0.14</text>
<text x="245.8" y="164.5" transform="rotate(-90 245.8 164.5)">P0.15</text>
<text x="248.4" y="164.5" transform="rotate(-90 248.4 164.5)">P0.16</text>
<text x="250.9" y="164.5" transform="rotate(-90 250.9 164.5)">P0.17</text>
<text x="253.5" y="164.5" transform="rotate(-90 253.5 164.5)">P0.18/RESET</text>
<text x="256" y="164.5" transform="rotate(-90 256 164.5)">VDD</text>
<text x="258.5" y="164.5" transform="rotate(-90 258.5 164.5)">P0.19</text>
<text x="261.1" y="164.5" transform="rotate(-90 261.1 164.5)">P0.20</text>
<text x="263.6" y="164.5" transform="rotate(-90 263.6 164.5)">P0.21</text>
<text x="266.2" y="164.5" transform="rotate(-90 266.2 164.5)">P0.22</text>
<text x="268.7" y="164.5" transform="rotate(-90 268.7 164.5)">P0.23</text>
<text x="271.2" y="164.5" transform="rotate(-90 271.2 164.5)">P0.24</text>
<text x="273.8" y="164.5" transform="rotate(-90 273.8 164.5)">P0.25</text>
<text x="276.2" y="165.1">VSS_PAD</text>
<text x="276.3" y="164.5" transform="rotate(-90 276.3 164.5)">P1.00</text>
<text x="68.9" y="174.1">1</text>
<text x="82.3" y="174.1">2</text>
<text x="232" y="175.9" transform="rotate(-90 232 175.9)">P$AD2</text>
<text x="234.6" y="175.9" transform="rotate(-90 234.6 175.9)">P$AD4</text>
<text x="237.1" y="175.9" transform="rotate(-90 237.1 175.9)">P$AD6</text>
<text x="239.6" y="175.9" transform="rotate(-90 239.6 175.9)">P$AD8</text>
<text x="242.2" y="175.9" transform="rotate(-90 242.2 175.9)">P$AC9</text>
<text x="244.7" y="177.1" transform="rotate(-90 244.7 177.1)">P$AD10</text>
<text x="247.3" y="177" transform="rotate(-90 247.3 177)">P$AC11</text>
<text x="249.8" y="177.1" transform="rotate(-90 249.8 177.1)">P$AD12</text>
<text x="252.3" y="177.1" transform="rotate(-90 252.3 177.1)">P$AC13</text>
<text x="254.9" y="177.1" transform="rotate(-90 254.9 177.1)">P$AD14</text>
<text x="257.4" y="177.1" transform="rotate(-90 257.4 177.1)">P$AC15</text>
<text x="260" y="177.1" transform="rotate(-90 260 177.1)">P$AD16</text>
<text x="262.5" y="177.1" transform="rotate(-90 262.5 177.1)">P$AC17</text>
<text x="265" y="177.1" transform="rotate(-90 265 177.1)">P$AD18</text>
<text x="267.6" y="177.1" transform="rotate(-90 267.6 177.1)">P$AC19</text>
<text x="270.1" y="177.1" transform="rotate(-90 270.1 177.1)">P$AD20</text>
<text x="272.7" y="177.1" transform="rotate(-90 272.7 177.1)">P$AC21</text>
<text x="275.2" y="177.1" transform="rotate(-90 275.2 177.1)">P$AD22</text>
<text x="330.5" y="209.7">1</text>
<text x="346.5" y="209.7">2</text>
<text x="82.2" y="215.3" transform="rotate(-90 82.2 215.3)">6</text>
<text x="84.7" y="215.3" transform="rotate(-90 84.7 215.3)">5</text>
<text x="330.5" y="212.2">3</text>
<text x="330.5" y="214.8">5</text>
<text x="336.3" y="210.8">1</text>
<text x="336.3" y="213.3">3</text>
<text x="336.3" y="215.9">5</text>
<text x="340.6" y="210.8">2</text>
<text x="340.6" y="213.3">4</text>
<text x="340.6" y="215.9">6</text>
<text x="346.5" y="212.2">4</text>
<text x="346.5" y="214.8">6</text>
<text x="66.3" y="222.4">7</text>
<text x="66.3" y="224.9">8</text>
<text x="66.3" y="227.4">9</text>
<text x="72.2" y="223.5">VDD</text>
<text x="72.2" y="226">GNDIO</text>
<text x="83.3" y="224.6" transform="rotate(-90 83.3 224.6)">INT2</text>
<text x="85.8" y="224.6" transform="rotate(-90 85.8 224.6)">INT1</text>
<text x="88.7" y="226">VDDIO</text>
<text x="89.6" y="223.5">ASDA</text>
<text x="100.1" y="227.4">2</text>
<text x="100.1" y="224.9">3</text>
<text x="100.1" y="222.4">4</text>
<text x="65.1" y="230">10</text>
<text x="72.2" y="228.6">GND</text>
<text x="72.2" y="231.1">CSB</text>
<text x="83.3" y="233.1" transform="rotate(-90 83.3 233.1)">ASCL</text>
<text x="85.8" y="233.1" transform="rotate(-90 85.8 233.1)">SCX</text>
<text x="90.8" y="231.1">SDO</text>
<text x="91.1" y="228.6">SDX</text>
<text x="100.1" y="230">1</text>
<text x="114.6" y="230">2</text>
<text x="128.1" y="230">1</text>
<text x="82.2" y="240" transform="rotate(-90 82.2 240)">11</text>
<text x="84.7" y="240.1" transform="rotate(-90 84.7 240.1)">12</text>
</g>
<g font-size="2" fill="#808080">
<text x="32.8" y="53.3">VBUS/2.6D</text>
<text x="101.7" y="50.7">SDA/2.4C</text>
</g>
<g font-size="1.4" fill="#808080">
<text x="54.5" y="50.5">PMIC_INT</text>
<text x="54.9" y="55.6">SCL/2.4C</text>
<text x="57.1" y="58.2">VREG</text>
</g>
<g font-size="1.1" fill="#808080">
<text x="204.9" y="64.2" transform="rotate(-90 204.9 64.2)">3V3/2.4A</text>
<text x="289.3" y="80.9">3V3/2.4A</text>
<text x="242.9" y="87.1" transform="rotate(-90 242.9 87.1)">P0.31</text>
<text x="245.5" y="87.1" transform="rotate(-90 245.5 87.1)">P0.30</text>
<text x="248" y="87.1" transform="rotate(-90 248 87.1)">P0.29</text>
<text x="250.6" y="87.1" transform="rotate(-90 250.6 87.1)">P0.28</text>
<text x="253.1" y="87.1" transform="rotate(-90 253.1 87.1)">SCK/2.2D</text>
<text x="255.6" y="87.1" transform="rotate(-90 255.6 87.1)">MOSI/2.2D</text>
<text x="258.2" y="87.1" transform="rotate(-90 258.2 87.1)">P1.15</text>
<text x="260.7" y="87.1" transform="rotate(-90 260.7 87.1)">P1.14</text>
<text x="263.3" y="87.1" transform="rotate(-90 263.3 87.1)">P1.13</text>
<text x="265.8" y="87.1" transform="rotate(-90 265.8 87.1)">P1.12</text>
<text x="270.9" y="87.1" transform="rotate(-90 270.9 87.1)">P1.11</text>
<text x="273.4" y="87.1" transform="rotate(-90 273.4 87.1)">P1.10</text>
<text x="205.5" y="119">P0.26</text>
<text x="126.8" y="124.1">SCL/2.4C</text>
<text x="205.5" y="121.5">P0.27</text>
<text x="205.5" y="124.1">P0.04</text>
<text x="299.5" y="124.1">ALERT/2.5C</text>
<text x="59.2" y="131.7">LX1</text>
<text x="103.9" y="126.6">LX2</text>
<text x="126.8" y="131.7">SDA/2.4C</text>
<text x="201.2" y="126.6">EPD_CS/2.2D</text>
<text x="203.4" y="129.2">SDA/2.4C</text>
<text x="203.5" y="131.7">SCL/2.4C</text>
<text x="299.5" y="126.6">P0.09</text>
<text x="299.5" y="131.7">P1.07</text>
<text x="114.1" y="136.8">3V3/2.4A</text>
<text x="203.3" y="134.2">IMU_INT1</text>
<text x="203.3" y="136.8">IMU_INT2</text>
<text x="299.5" y="134.2">P1.06</text>
<text x="299.5" y="136.8">P1.05</text>
<text x="203.2" y="141.9">PMIC_INT</text>
<text x="205.5" y="139.3">P1.09</text>
<text x="299.5" y="139.3">P1.04</text>
<text x="299.5" y="141.9">P1.03</text>
<text x="53.1" y="149.5">VREG</text>
<text x="53.1" y="144.4">3V3/2.4A</text>
<text x="183.5" y="146.9">3V3/2.4A</text>
<text x="199.4" y="144.4">HAPTIC_EN/2.6A</text>
<text x="299.5" y="149.5">SWDIO</text>
<text x="299.5" y="144.4">P1.02/2.8C</text>
<text x="299.5" y="146.9">P1.01/2.3B</text>
<text x="299.5" y="152">SWDCLK</text>
<text x="317.2" y="154.6">3V3/2.4A</text>
<text x="212.8" y="180">VBUS/2.6D</text>
<text x="235.3" y="182" transform="rotate(-90 235.3 182)">D-/2.7D</text>
<text x="237.9" y="182.3" transform="rotate(-90 237.9 182.3)">D+/2.7D</text>
<text x="240.4" y="183.8" transform="rotate(-90 240.4 183.8)">P0.13/2.7C</text>
<text x="242.9" y="183.8" transform="rotate(-90 242.9 183.8)">P0.14/2.7C</text>
<text x="245.5" y="185.4" transform="rotate(-90 245.5 185.4)">EPD_DC/2.2D</text>
<text x="253.1" y="181.9" transform="rotate(-90 253.1 181.9)">RESET</text>
<text x="258.2" y="181" transform="rotate(-90 258.2 181)">P0.19</text>
<text x="260.7" y="181" transform="rotate(-90 260.7 181)">P0.20</text>
<text x="263.3" y="181" transform="rotate(-90 263.3 181)">P0.21</text>
<text x="265.8" y="181" transform="rotate(-90 265.8 181)">P0.22</text>
<text x="268.3" y="181" transform="rotate(-90 268.3 181)">P0.23</text>
<text x="270.9" y="181" transform="rotate(-90 270.9 181)">P0.24</text>
<text x="273.4" y="181" transform="rotate(-90 273.4 181)">P0.25</text>
<text x="276" y="180.8" transform="rotate(-90 276 180.8)">SWO</text>
<text x="248" y="186.1" transform="rotate(-90 248 186.1)">EPD_RST/2.2D</text>
<text x="250.6" y="186.9" transform="rotate(-90 250.6 186.9)">EPD_BUSY/2.2D</text>
<text x="82.9" y="206.4" transform="rotate(-90 82.9 206.4)">IMU_INT2</text>
<text x="85.5" y="206.4" transform="rotate(-90 85.5 206.4)">IMU_INT1</text>
<text x="182.9" y="220.6">SWO</text>
<text x="36.2" y="223.1">3V3/2.4A</text>
<text x="106.4" y="225.7">3V3/2.4A</text>
<text x="181.8" y="225.7">SWDIO</text>
<text x="106.4" y="228.2">SDA/2.4C</text>
<text x="180.7" y="230.8">SWDCLK</text>
<text x="181.8" y="235.8">RESET</text>
<text x="180.9" y="240.9">3V3/2.4A</text>
<text x="85.5" y="249" transform="rotate(-90 85.5 249)">SCL/2.4C</text>
</g>
<g font-size=".8" fill="#808080">
<text x="72.5" y="106.2">LX1</text>
<text x="103.8" y="106.2">LX2</text>
<text x="319.4" y="210.3">3V3/2.4A</text>
<text x="355.2" y="210.3">SWDIO</text>
<text x="355.2" y="212.9">SWDCLK</text>
<text x="355.2" y="215.4">RESET</text>
</g>
</svg>
